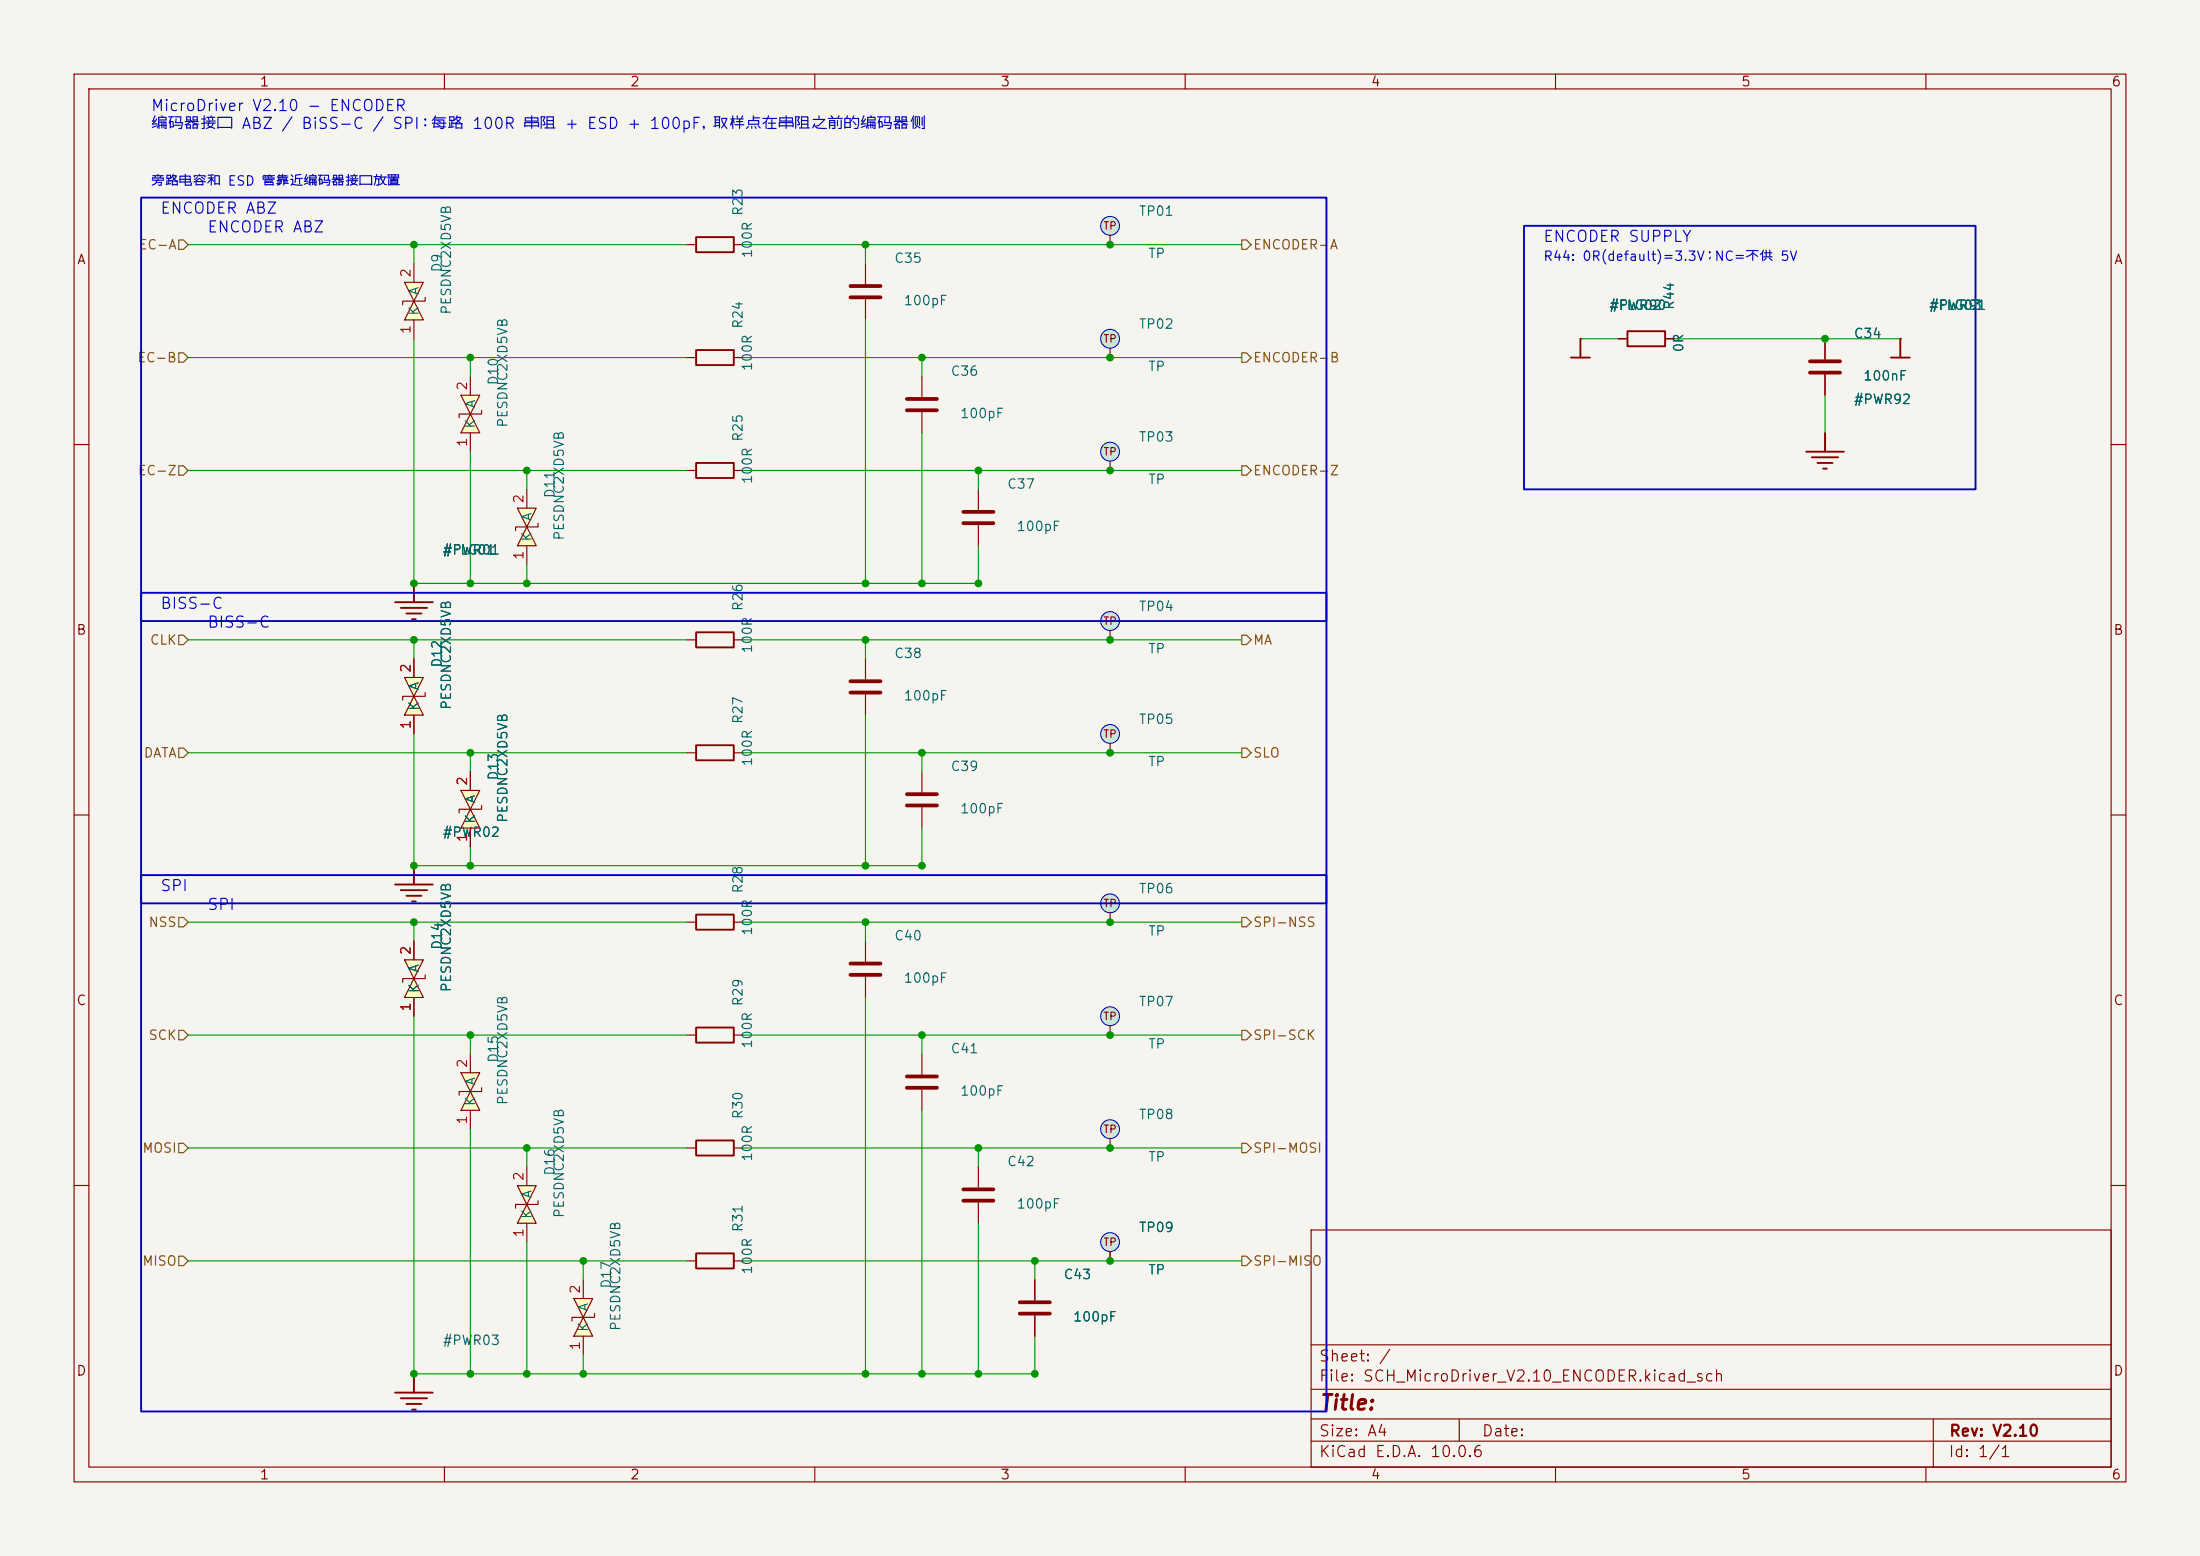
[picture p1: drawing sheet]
<svg xmlns="http://www.w3.org/2000/svg" width="297mm" height="210mm" viewBox="0 0 297 210" stroke-linecap="round" stroke-linejoin="round" font-family="sans-serif">
<path d="M0 0h297v210h-297z" fill="#f5f4ef" stroke="#f5f4ef" stroke-width=".14"/>
<g fill="none" stroke="#840000" stroke-width=".15">
<path d="M10 10h277v190h-277zM12 12h273v186h-273zM60 10v2M110 10v2M160 10v2M210 10v2M260 10v2M124.5 50.8v2.8M124.5 55.6v2.8M10 60h2M285 60h2M10 110h2"/>
<path d="M285 110h2M92.7 139.7h1.3M99.1 139.7h1.2M149.9 138.4v1.3M10 160h2M177 166h108v32h-108zM285 160h2M60 198v2M110 198v2M160 198v2M177 194.5h108M177 191.5h108"/>
<path d="M177 187.5h108M177 181.5h108M197 191.5v3M210 198v2M260 198v2M261 191.5v6.5"/>
</g>
<path d="M122.4 53.8h4.1M122.4 55.4h4.1" fill="none" stroke="#840000" stroke-width=".51"/>
<circle cx="149.9" cy="137.2" r="1.27" fill="#c8ebeb" stroke="#c8ebeb" stroke-width=".14"/>
<circle cx="149.9" cy="137.2" r="1.27" fill="none" stroke="#000080" stroke-width=".14"/>
<path d="M94 138.7h5.1v2h-5.1z" fill="none" stroke="#840000" stroke-width=".25"/>
<g fill="#ffffc2">
<path d="M55.9 132.1l1.2 2.5h-2.5z"/>
<path d="M54.6 129.5h2.5l-1.2 2.6z"/>
</g>
<path d="M149.9 47v1.3M149.9 62.2v1.3M149.9 85.1v1.3M149.9 100.3v1.3M54.6 129.5h2.5l-1.2 2.6zM55.9 132.1l1.2 2.5h-2.5zM55.9 127v2.5M55.9 134.6v2.6M57.4 131.6v.5h-3v.5M132.1 157.5v2.8M132.1 162.3v2.8" fill="none" stroke="#840000" stroke-width=".15"/>
<g fill="#c8ebeb" stroke="#c8ebeb" stroke-width=".14">
<circle cx="149.9" cy="99.1" r="1.27"/>
<circle cx="149.9" cy="83.8" r="1.27"/>
<circle cx="149.9" cy="45.7" r="1.27"/>
<circle cx="149.9" cy="61" r="1.27"/>
</g>
<g fill="none" stroke="#000080" stroke-width=".14">
<circle cx="149.9" cy="45.7" r="1.27"/>
<circle cx="149.9" cy="61" r="1.27"/>
<circle cx="149.9" cy="83.8" r="1.27"/>
<circle cx="149.9" cy="99.1" r="1.27"/>
</g>
<path d="M130 160.5h4.1M130 162.1h4.1" fill="none" stroke="#840000" stroke-width=".51"/>
<g fill="#ffffc2">
<path d="M71.1 162.6l1.3 2.5h-2.6z"/>
<path d="M69.8 160h2.6l-1.3 2.6z"/>
</g>
<g fill="none" stroke="#840000" stroke-width=".15">
<path d="M92.7 33h1.3M99.1 33h1.2M92.7 48.3h1.3M99.1 48.3h1.2M92.7 63.5h1.3M99.1 63.5h1.2M132.1 66v2.8M132.1 70.9v2.8M92.7 124.5h1.3M99.1 124.5h1.2M71.1 157.5v2.5M92.7 154.9h1.3"/>
<path d="M99.1 154.9h1.2M124.5 142.2v2.8M124.5 147.1v2.8M69.8 160h2.6l-1.3 2.6zM71.1 162.6l1.3 2.5h-2.6zM71.1 165.1v2.5M72.6 162.1v.5h-3v.5M92.7 170.2h1.3M99.1 170.2h1.2"/>
</g>
<path d="M94 32h5.1v2h-5.1zM94 47.2h5.1v2.1h-5.1zM94 62.5h5.1v2h-5.1zM53.3 119.4h5.1M55.9 116.8v2.6M54.1 120.1h3.6M54.9 120.9h2M55.6 121.7h.5M94 123.4h5.1v2.1h-5.1zM94 153.9h5.1v2.1h-5.1zM94 169.2h5.1v2h-5.1z" fill="none" stroke="#840000" stroke-width=".25"/>
<path d="M130 69.1h4.1M130 70.6h4.1M122.4 145.3h4.1M122.4 146.8h4.1" fill="none" stroke="#840000" stroke-width=".51"/>
<g fill="#ffffc2">
<path d="M78.7 177.8l1.3 2.5h-2.5z"/>
<path d="M77.5 175.3h2.5l-1.3 2.5z"/>
</g>
<path d="M116.8 35.6v2.8M116.8 40.4v2.8M77.5 175.3h2.5l-1.3 2.5zM78.7 177.8l1.3 2.5h-2.5zM78.7 172.7v2.6M80.3 177.3v.5h-3.1v.5M78.7 180.3v2.6" fill="none" stroke="#840000" stroke-width=".15"/>
<path d="M114.8 38.6h4.1M114.8 40.1h4.1" fill="none" stroke="#840000" stroke-width=".51"/>
<g fill="#ffffc2">
<path d="M63.5 55.9l1.3 2.5h-2.6z"/>
<path d="M62.2 53.3h2.6l-1.3 2.6z"/>
</g>
<path d="M62.2 53.3h2.6l-1.3 2.6zM63.5 55.9l1.3 2.5h-2.6zM63.5 50.8v2.5M63.5 58.4v2.6M65 55.4v.5h-3v.5" fill="none" stroke="#840000" stroke-width=".15"/>
<g fill="#ffffc2">
<path d="M55.9 40.6l1.2 2.6h-2.5z"/>
<path d="M54.6 38.1h2.5l-1.2 2.5z"/>
</g>
<path d="M54.6 38.1h2.5l-1.2 2.5zM55.9 35.6v2.5M55.9 40.6l1.2 2.6h-2.5zM55.9 43.2v2.5M57.4 40.1v.5h-3v.6M213.4 45.7h.1M218.4 45.7h1.3M224.8 45.7h1.3M246.4 45.7v2.8M246.4 50.5v2.8M256.5 45.7h.1" fill="none" stroke="#840000" stroke-width=".15"/>
<path d="M212.1 48.3h2.5M213.4 45.7v2.6M219.7 44.7h5.1v2h-5.1zM246.4 58.4v2.6M255.3 48.3h2.5M256.5 45.7v2.6M243.8 61h5.1M244.6 61.7h3.6M245.4 62.5h2M246.1 63.2h.5" fill="none" stroke="#840000" stroke-width=".25"/>
<path d="M244.3 48.8h4.1M244.3 50.3h4.1" fill="none" stroke="#840000" stroke-width=".51"/>
<g fill="#ffffc2">
<path d="M63.5 147.3l1.3 2.6h-2.6z"/>
<path d="M62.2 144.8h2.6l-1.3 2.5z"/>
</g>
<path d="M62.2 144.8h2.6l-1.3 2.5zM63.5 147.3l1.3 2.6h-2.6zM63.5 142.2v2.6M63.5 149.9v2.5M65 146.8v.5h-3v.5" fill="none" stroke="#840000" stroke-width=".15"/>
<g fill="#ffffc2">
<path d="M63.5 109.2l1.3 2.6h-2.6z"/>
<path d="M62.2 106.7h2.6l-1.3 2.5z"/>
</g>
<path d="M116.8 88.9v2.8M116.8 93.7v2.8M62.2 106.7h2.6l-1.3 2.5zM63.5 109.2l1.3 2.6h-2.6zM63.5 104.1v2.6M63.5 111.8v2.5M65 108.7v.5h-3v.5" fill="none" stroke="#840000" stroke-width=".15"/>
<path d="M114.8 91.9h4.1M114.8 93.5h4.1" fill="none" stroke="#840000" stroke-width=".51"/>
<g fill="#ffffc2">
<path d="M71.1 71.1l1.3 2.6h-2.6z"/>
<path d="M69.8 68.6h2.6l-1.3 2.5z"/>
</g>
<g fill="none" stroke="#840000" stroke-width=".15">
<path d="M149.9 31.8v1.2M55.9 78.7h.1M69.8 68.6h2.6l-1.3 2.5zM71.1 71.1l1.3 2.6h-2.6zM71.1 66v2.6M71.1 73.7v2.5M72.6 70.6v.5h-3v.5M92.7 86.4h1.3M99.1 86.4h1.2M124.5 104.1v2.8M124.5 109v2.8M116.8 127v2.8"/>
<path d="M116.8 131.8v2.8M149.9 123.2v1.3"/>
</g>
<path d="M55.9 78.7v2.6M53.3 81.3h5.1M54.1 82h3.6M54.9 82.8h2M55.6 83.6h.5M94 85.3h5.1v2.1h-5.1zM53.3 188h5.1M54.1 188.7h3.6M54.9 189.5h2M55.6 190.2h.5M55.9 185.4v2.6" fill="none" stroke="#840000" stroke-width=".25"/>
<g fill="#c8ebeb" stroke="#c8ebeb" stroke-width=".14">
<circle cx="149.9" cy="30.5" r="1.27"/>
<circle cx="149.9" cy="121.9" r="1.27"/>
</g>
<g fill="none" stroke="#000080" stroke-width=".14">
<circle cx="149.9" cy="30.5" r="1.27"/>
<circle cx="149.9" cy="121.9" r="1.27"/>
</g>
<path d="M122.4 107.2h4.1M122.4 108.7h4.1M114.8 130h4.1M114.8 131.6h4.1" fill="none" stroke="#840000" stroke-width=".51"/>
<g fill="#ffffc2">
<path d="M55.9 94l1.2 2.5h-2.5z"/>
<path d="M54.6 91.4h2.5l-1.2 2.6z"/>
</g>
<g fill="none" stroke="#840000" stroke-width=".15">
<path d="M213.4 45.7h.1M218.4 45.7h1.3M224.8 45.7h1.3M246.4 45.7v2.8M246.4 50.5v2.8M256.5 45.7h.1M55.9 78.7h.1M54.6 91.4h2.5l-1.2 2.6zM55.9 94l1.2 2.5h-2.5zM55.9 88.9v2.5M55.9 96.5v2.6M57.4 93.5v.5h-3v.5"/>
<path d="M63.5 104.1v2.6M63.5 111.8v2.5M92.7 101.6h1.3M99.1 101.6h1.2M55.9 127v2.5M55.9 134.6v2.6M149.9 153.7v1.2M139.7 172.7v2.8M139.7 177.5v2.8M149.9 168.9v1.3"/>
</g>
<path d="M94 100.6h5.1v2h-5.1z" fill="none" stroke="#840000" stroke-width=".25"/>
<g fill="#c8ebeb" stroke="#c8ebeb" stroke-width=".14">
<circle cx="149.9" cy="152.4" r="1.27"/>
<circle cx="149.9" cy="167.6" r="1.27"/>
</g>
<g fill="none" stroke="#000080" stroke-width=".14">
<circle cx="149.9" cy="152.4" r="1.27"/>
<circle cx="149.9" cy="167.6" r="1.27"/>
</g>
<path d="M137.7 175.8h4M137.7 177.3h4" fill="none" stroke="#840000" stroke-width=".51"/>
<g fill="none" stroke="#725600" stroke-width=".15">
<path d="M24.1 32.4h.7l.6 .6-.6 .7h-.7zM167.6 32.4h.7l.6 .6-.6 .7h-.7zM24.1 47.6h.7l.6 .7-.6 .6h-.7zM167.6 47.6h.7l.6 .7-.6 .6h-.7zM24.1 62.9h.7l.6 .6-.6 .6h-.7zM167.6 62.9h.7l.6 .6-.6 .6h-.7zM24.1 85.7h.7l.6 .7-.6 .6h-.7zM167.6 85.7h.7l.6 .7-.6 .6h-.7zM24.1 101h.7l.6 .6-.6 .6h-.7zM167.6 101h.7l.6 .6-.6 .6h-.7zM24.1 139.1h.7l.6 .6-.6 .6h-.7zM24.1 123.8h.7l.6 .7-.6 .6h-.7z"/>
<path d="M167.6 123.8h.7l.6 .7-.6 .6h-.7zM167.6 139.1h.7l.6 .6-.6 .6h-.7zM24.1 154.3h.7l.6 .6-.6 .7h-.7zM167.6 154.3h.7l.6 .6-.6 .7h-.7zM24.1 169.5h.7l.6 .7-.6 .6h-.7zM167.6 169.5h.7l.6 .7-.6 .6h-.7z"/>
</g>
<g fill="none" stroke="#009600" stroke-width=".15">
<path d="M25.4 33h67.3M55.9 33v2.6M100.3 33h67.3M116.8 33v2.6M25.4 48.3h67.3M55.9 45.7v33h76.2v-5M63.5 48.3v2.5M100.3 48.3h67.3M116.8 43.2v35.5M124.5 48.3v2.5M124.5 58.4v20.3M213.4 45.7h5"/>
<path d="M226.1 45.7h30.4M246.4 53.3v5.1M25.4 63.5h67.3M63.5 61v17.7M71.1 63.5v2.5M71.1 76.2v2.5M100.3 63.5h67.3M132.1 63.5v2.5M25.4 86.4h67.3M55.9 99.1v17.7h68.6v-5M55.9 86.4v2.5M100.3 86.4h67.3"/>
<path d="M116.8 86.4v2.5M116.8 96.5v20.3M25.4 101.6h67.3M63.5 101.6v2.5M63.5 114.3v2.5M100.3 101.6h67.3M124.5 101.6v2.5M25.4 124.5h67.3M25.4 139.7h67.3M55.9 124.5v2.5M55.9 137.2v48.2h83.8v-5.1M63.5 139.7v2.5"/>
<path d="M100.3 124.5h67.3M100.3 139.7h67.3M116.8 124.5v2.5M116.8 134.6v50.8M124.5 139.7v2.5M25.4 154.9h67.3M63.5 152.4v33M71.1 154.9v2.6M100.3 154.9h67.3M124.5 149.9v35.5M132.1 154.9v2.6M25.4 170.2h67.3"/>
<path d="M71.1 167.6v17.8M78.7 170.2v2.5M100.3 170.2h67.3M132.1 165.1v20.3M139.7 170.2v2.5M78.7 182.9v2.5"/>
</g>
<path d="M19 26.7h160.1v57.1h-160.1zM205.7 30.5h61v35.5h-61zM19 80h160.1v41.9h-160.1zM19 118.1h160.1v72.4h-160.1z" fill="none" stroke="#0000c2" stroke-width=".25"/>
<g fill="#009600" stroke="#009600" stroke-width=".14">
<circle cx="246.4" cy="45.7" r=".46"/>
<circle cx="71.1" cy="63.5" r=".46"/>
<circle cx="71.1" cy="78.7" r=".46"/>
<circle cx="124.5" cy="78.7" r=".46"/>
<circle cx="116.8" cy="78.7" r=".46"/>
<circle cx="132.1" cy="63.5" r=".46"/>
<circle cx="132.1" cy="78.7" r=".46"/>
<circle cx="116.8" cy="33" r=".46"/>
<circle cx="124.5" cy="48.3" r=".46"/>
<circle cx="124.5" cy="101.6" r=".46"/>
<circle cx="116.8" cy="124.5" r=".46"/>
<circle cx="116.8" cy="116.8" r=".46"/>
<circle cx="149.9" cy="170.2" r=".46"/>
<circle cx="139.7" cy="185.4" r=".46"/>
<circle cx="149.9" cy="154.9" r=".46"/>
<circle cx="132.1" cy="185.4" r=".46"/>
<circle cx="124.5" cy="185.4" r=".46"/>
<circle cx="139.7" cy="170.2" r=".46"/>
<circle cx="132.1" cy="154.9" r=".46"/>
<circle cx="116.8" cy="185.4" r=".46"/>
<circle cx="149.9" cy="124.5" r=".46"/>
<circle cx="149.9" cy="101.6" r=".46"/>
<circle cx="124.5" cy="116.8" r=".46"/>
<circle cx="149.9" cy="139.7" r=".46"/>
<circle cx="124.5" cy="139.7" r=".46"/>
<circle cx="63.5" cy="101.6" r=".46"/>
<circle cx="63.5" cy="116.8" r=".46"/>
<circle cx="63.5" cy="139.7" r=".46"/>
<circle cx="71.1" cy="154.9" r=".46"/>
<circle cx="55.9" cy="124.5" r=".46"/>
<circle cx="78.7" cy="170.2" r=".46"/>
<circle cx="78.7" cy="185.4" r=".46"/>
<circle cx="71.1" cy="185.4" r=".46"/>
<circle cx="63.5" cy="185.4" r=".46"/>
<circle cx="55.9" cy="185.4" r=".46"/>
<circle cx="55.9" cy="116.8" r=".46"/>
<circle cx="55.9" cy="86.4" r=".46"/>
<circle cx="55.9" cy="78.7" r=".46"/>
<circle cx="63.5" cy="78.7" r=".46"/>
<circle cx="55.9" cy="33" r=".46"/>
<circle cx="149.9" cy="33" r=".46"/>
<circle cx="63.5" cy="48.3" r=".46"/>
<circle cx="149.9" cy="63.5" r=".46"/>
<circle cx="149.9" cy="48.3" r=".46"/>
<circle cx="149.9" cy="86.4" r=".46"/>
<circle cx="116.8" cy="86.4" r=".46"/>
</g>
<text font-size="2" fill="#840000" x="178" y="190.8">Title:</text>
<g font-size="1.5" fill="#0000c2">
<text x="20.3" y="15.4">MicroDriver V2.10 - ENCODER</text>
<text x="20.3" y="17.8">编码器接口 ABZ / BiSS-C / SPI：每路 100R 串阻 + ESD + 100pF，取样点在串阻之前的编码器侧</text>
<text x="21.5" y="29.2">ENCODER ABZ</text>
<text x="27.9" y="31.8">ENCODER ABZ</text>
<text x="208.2" y="33">ENCODER SUPPLY</text>
<text x="21.5" y="82.6">BISS-C</text>
<text x="27.9" y="85.1">BISS-C</text>
<text x="21.5" y="120.7">SPI</text>
<text x="27.9" y="123.2">SPI</text>
</g>
<g font-size="1.5" fill="#840000">
<text x="178" y="184.1">Sheet: /</text>
<text x="178" y="186.8">File: SCH_MicroDriver_V2.10_ENCODER.kicad_sch</text>
<text x="178" y="197">KiCad E.D.A. 10.0.6</text>
<text x="178" y="194.2">Size: A4</text>
<text x="200" y="194.2">Date:</text>
<text x="263" y="197">Id: 1/1</text>
<text x="263" y="194.2">Rev: V2.10</text>
</g>
<g font-size="1.3" fill="#840000">
<text x="35" y="12">1</text>
<text x="85" y="12">2</text>
<text x="135" y="12">3</text>
<text x="185" y="12">4</text>
<text x="235" y="12">5</text>
<text x="285" y="12">6</text>
<text x="10.3" y="36">A</text>
<text x="285.3" y="36">A</text>
<text x="10.2" y="86">B</text>
<text x="285.2" y="86">B</text>
<text x="10.2" y="136">C</text>
<text x="285.2" y="136">C</text>
<text x="10.2" y="186">D</text>
<text x="285.2" y="186">D</text>
<text x="35" y="200">1</text>
<text x="85" y="200">2</text>
<text x="135" y="200">3</text>
<text x="185" y="200">4</text>
<text x="235" y="200">5</text>
<text x="285" y="200">6</text>
</g>
<g font-size="1.3" fill="#0000c2">
<text x="20.3" y="25.4">旁路电容和 ESD 管靠近编码器接口放置</text>
<text x="208.3" y="35.5">R44: 0R(default)=3.3V；NC=不供 5V</text>
</g>
<g font-size="1.3" fill="#006464">
<text x="100.6" y="29.2" transform="rotate(-90 100.6 29.2)">R23</text>
<text x="153.7" y="29.4">TP01</text>
<text x="101.8" y="34.9" transform="rotate(-90 101.8 34.9)">100R</text>
<text x="120.6" y="35.8">C35</text>
<text x="154.9" y="35.2">TP</text>
<text x="56.8" y="39.9" transform="rotate(-90 56.8 39.9)">A</text>
<text x="59.9" y="36.8" transform="rotate(-90 59.9 36.8)">D9</text>
<text x="121.9" y="41.5">100pF</text>
<text x="226.3" y="41.9" transform="rotate(-90 226.3 41.9)">R44</text>
<text x="56.8" y="42.7" transform="rotate(-90 56.8 42.7)">K</text>
<text x="61.2" y="42.6" transform="rotate(-90 61.2 42.6)">PESDNC2XD5VB</text>
<text x="100.6" y="44.5" transform="rotate(-90 100.6 44.5)">R24</text>
<text x="153.7" y="44.7">TP02</text>
<text x="217.2" y="42.1">#FLG02</text>
<text x="218.4" y="42.1">PWR90</text>
<text x="227.6" y="47.6" transform="rotate(-90 227.6 47.6)">0R</text>
<text x="250.2" y="46">C34</text>
<text x="260.3" y="42.1">#PWR91</text>
<text x="260.3" y="42.1">#FLG03</text>
<text x="67.5" y="52.1" transform="rotate(-90 67.5 52.1)">D10</text>
<text x="101.8" y="50.2" transform="rotate(-90 101.8 50.2)">100R</text>
<text x="128.3" y="51">C36</text>
<text x="154.9" y="50.4">TP</text>
<text x="251.4" y="51.7">100nF</text>
<text x="64.5" y="57.9" transform="rotate(-90 64.5 57.9)">K</text>
<text x="64.5" y="55.2" transform="rotate(-90 64.5 55.2)">A</text>
<text x="68.8" y="57.8" transform="rotate(-90 68.8 57.8)">PESDNC2XD5VB</text>
<text x="100.6" y="59.7" transform="rotate(-90 100.6 59.7)">R25</text>
<text x="129.5" y="56.8">100pF</text>
<text x="153.7" y="59.9">TP03</text>
<text x="250.2" y="54.8">#PWR92</text>
<text x="101.8" y="65.4" transform="rotate(-90 101.8 65.4)">100R</text>
<text x="154.9" y="65.6">TP</text>
<text x="72.1" y="70.4" transform="rotate(-90 72.1 70.4)">A</text>
<text x="75.2" y="67.3" transform="rotate(-90 75.2 67.3)">D11</text>
<text x="135.9" y="66.3">C37</text>
<text x="137.1" y="72">100pF</text>
<text x="59.7" y="75.2">#PWR01</text>
<text x="59.7" y="75.2">#FLG01</text>
<text x="60.9" y="75.2">FLG01</text>
<text x="72.1" y="73.2" transform="rotate(-90 72.1 73.2)">K</text>
<text x="76.4" y="73" transform="rotate(-90 76.4 73)">PESDNC2XD5VB</text>
<text x="100.6" y="82.6" transform="rotate(-90 100.6 82.6)">R26</text>
<text x="153.7" y="82.8">TP04</text>
<text x="101.8" y="88.3" transform="rotate(-90 101.8 88.3)">100R</text>
<text x="120.6" y="89.1">C38</text>
<text x="154.9" y="88.5">TP</text>
<text x="56.8" y="93.3" transform="rotate(-90 56.8 93.3)">A</text>
<text x="59.9" y="90.2" transform="rotate(-90 59.9 90.2)">D12</text>
<text x="61.2" y="95.9" transform="rotate(-90 61.2 95.9)">PESDNC2XD5VB</text>
<text x="121.9" y="94.9">100pF</text>
<text x="56.8" y="96" transform="rotate(-90 56.8 96)">K</text>
<text x="100.6" y="97.8" transform="rotate(-90 100.6 97.8)">R27</text>
<text x="153.7" y="98">TP05</text>
<text x="67.5" y="105.4" transform="rotate(-90 67.5 105.4)">D13</text>
<text x="101.8" y="103.5" transform="rotate(-90 101.8 103.5)">100R</text>
<text x="128.3" y="104.4">C39</text>
<text x="154.9" y="103.7">TP</text>
<text x="59.7" y="113.3">#PWR02</text>
<text x="64.5" y="111.3" transform="rotate(-90 64.5 111.3)">K</text>
<text x="64.5" y="108.5" transform="rotate(-90 64.5 108.5)">A</text>
<text x="68.8" y="111.1" transform="rotate(-90 68.8 111.1)">PESDNC2XD5VB</text>
<text x="129.5" y="110.1">100pF</text>
<text x="100.6" y="120.7" transform="rotate(-90 100.6 120.7)">R28</text>
<text x="153.7" y="120.9">TP06</text>
<text x="56.8" y="131.4" transform="rotate(-90 56.8 131.4)">A</text>
<text x="59.9" y="128.3" transform="rotate(-90 59.9 128.3)">D14</text>
<text x="101.8" y="126.4" transform="rotate(-90 101.8 126.4)">100R</text>
<text x="120.6" y="127.2">C40</text>
<text x="154.9" y="126.6">TP</text>
<text x="56.8" y="134.1" transform="rotate(-90 56.8 134.1)">K</text>
<text x="61.2" y="134" transform="rotate(-90 61.2 134)">PESDNC2XD5VB</text>
<text x="100.6" y="135.9" transform="rotate(-90 100.6 135.9)">R29</text>
<text x="121.9" y="133">100pF</text>
<text x="153.7" y="136.1">TP07</text>
<text x="67.5" y="143.5" transform="rotate(-90 67.5 143.5)">D15</text>
<text x="101.8" y="141.6" transform="rotate(-90 101.8 141.6)">100R</text>
<text x="128.3" y="142.5">C41</text>
<text x="154.9" y="141.8">TP</text>
<text x="64.5" y="149.4" transform="rotate(-90 64.5 149.4)">K</text>
<text x="64.5" y="146.6" transform="rotate(-90 64.5 146.6)">A</text>
<text x="68.8" y="149.2" transform="rotate(-90 68.8 149.2)">PESDNC2XD5VB</text>
<text x="129.5" y="148.2">100pF</text>
<text x="100.6" y="151.1" transform="rotate(-90 100.6 151.1)">R30</text>
<text x="153.7" y="151.4">TP08</text>
<text x="72.1" y="161.8" transform="rotate(-90 72.1 161.8)">A</text>
<text x="75.2" y="158.8" transform="rotate(-90 75.2 158.8)">D16</text>
<text x="101.8" y="156.9" transform="rotate(-90 101.8 156.9)">100R</text>
<text x="135.9" y="157.7">C42</text>
<text x="154.9" y="157.1">TP</text>
<text x="72.1" y="164.6" transform="rotate(-90 72.1 164.6)">K</text>
<text x="76.4" y="164.5" transform="rotate(-90 76.4 164.5)">PESDNC2XD5VB</text>
<text x="100.6" y="166.4" transform="rotate(-90 100.6 166.4)">R31</text>
<text x="137.1" y="163.4">100pF</text>
<text x="153.7" y="166.6">TP09</text>
<text x="101.8" y="172.1" transform="rotate(-90 101.8 172.1)">100R</text>
<text x="143.5" y="173">C43</text>
<text x="154.9" y="172.3">TP</text>
<text x="79.7" y="179.9" transform="rotate(-90 79.7 179.9)">K</text>
<text x="79.7" y="177.1" transform="rotate(-90 79.7 177.1)">A</text>
<text x="82.8" y="174" transform="rotate(-90 82.8 174)">D17</text>
<text x="84.1" y="179.7" transform="rotate(-90 84.1 179.7)">PESDNC2XD5VB</text>
<text x="144.8" y="178.7">100pF</text>
<text x="59.7" y="181.8">#PWR03</text>
</g>
<g font-size="1.3" fill="#725600">
<text x="18.6" y="34">EC-A</text>
<text x="169.1" y="34">ENCODER-A</text>
<text x="18.5" y="49.2">EC-B</text>
<text x="169.1" y="49.2">ENCODER-B</text>
<text x="18.5" y="64.5">EC-Z</text>
<text x="169.1" y="64.5">ENCODER-Z</text>
<text x="20.1" y="87.3">CLK</text>
<text x="169.1" y="87.3">MA</text>
<text x="19.3" y="102.6">DATA</text>
<text x="169.1" y="102.6">SLO</text>
<text x="20" y="125.4">NSS</text>
<text x="169.1" y="125.4">SPI-NSS</text>
<text x="20" y="140.7">SCK</text>
<text x="169.1" y="140.7">SPI-SCK</text>
<text x="19.1" y="155.9">MOSI</text>
<text x="169.1" y="155.9">SPI-MOSI</text>
<text x="19.1" y="171.1">MISO</text>
<text x="169.1" y="171.1">SPI-MISO</text>
</g>
<g font-size="1.3" fill="#a90000">
<text x="55.7" y="37.6" transform="rotate(-90 55.7 37.6)">2</text>
<text x="55.7" y="45.2" transform="rotate(-90 55.7 45.2)">1</text>
<text x="63.4" y="52.8" transform="rotate(-90 63.4 52.8)">2</text>
<text x="63.4" y="60.4" transform="rotate(-90 63.4 60.4)">1</text>
<text x="71" y="68" transform="rotate(-90 71 68)">2</text>
<text x="71" y="75.7" transform="rotate(-90 71 75.7)">1</text>
<text x="55.7" y="90.9" transform="rotate(-90 55.7 90.9)">2</text>
<text x="55.7" y="98.5" transform="rotate(-90 55.7 98.5)">1</text>
<text x="63.4" y="106.1" transform="rotate(-90 63.4 106.1)">2</text>
<text x="63.4" y="113.8" transform="rotate(-90 63.4 113.8)">1</text>
<text x="55.7" y="129" transform="rotate(-90 55.7 129)">2</text>
<text x="55.7" y="136.6" transform="rotate(-90 55.7 136.6)">1</text>
<text x="63.4" y="144.2" transform="rotate(-90 63.4 144.2)">2</text>
<text x="63.4" y="151.9" transform="rotate(-90 63.4 151.9)">1</text>
<text x="71" y="159.5" transform="rotate(-90 71 159.5)">2</text>
<text x="71" y="167.1" transform="rotate(-90 71 167.1)">1</text>
<text x="78.6" y="174.7" transform="rotate(-90 78.6 174.7)">2</text>
<text x="78.6" y="182.3" transform="rotate(-90 78.6 182.3)">1</text>
</g>
<g font-size="1" fill="#840000">
<text x="148.9" y="31.2">TP</text>
<text x="148.9" y="46.5">TP</text>
<text x="148.9" y="61.7">TP</text>
<text x="148.9" y="84.6">TP</text>
<text x="148.9" y="99.8">TP</text>
<text x="148.9" y="122.7">TP</text>
<text x="148.9" y="137.9">TP</text>
<text x="148.9" y="153.2">TP</text>
<text x="148.9" y="168.4">TP</text>
</g>
</svg>
